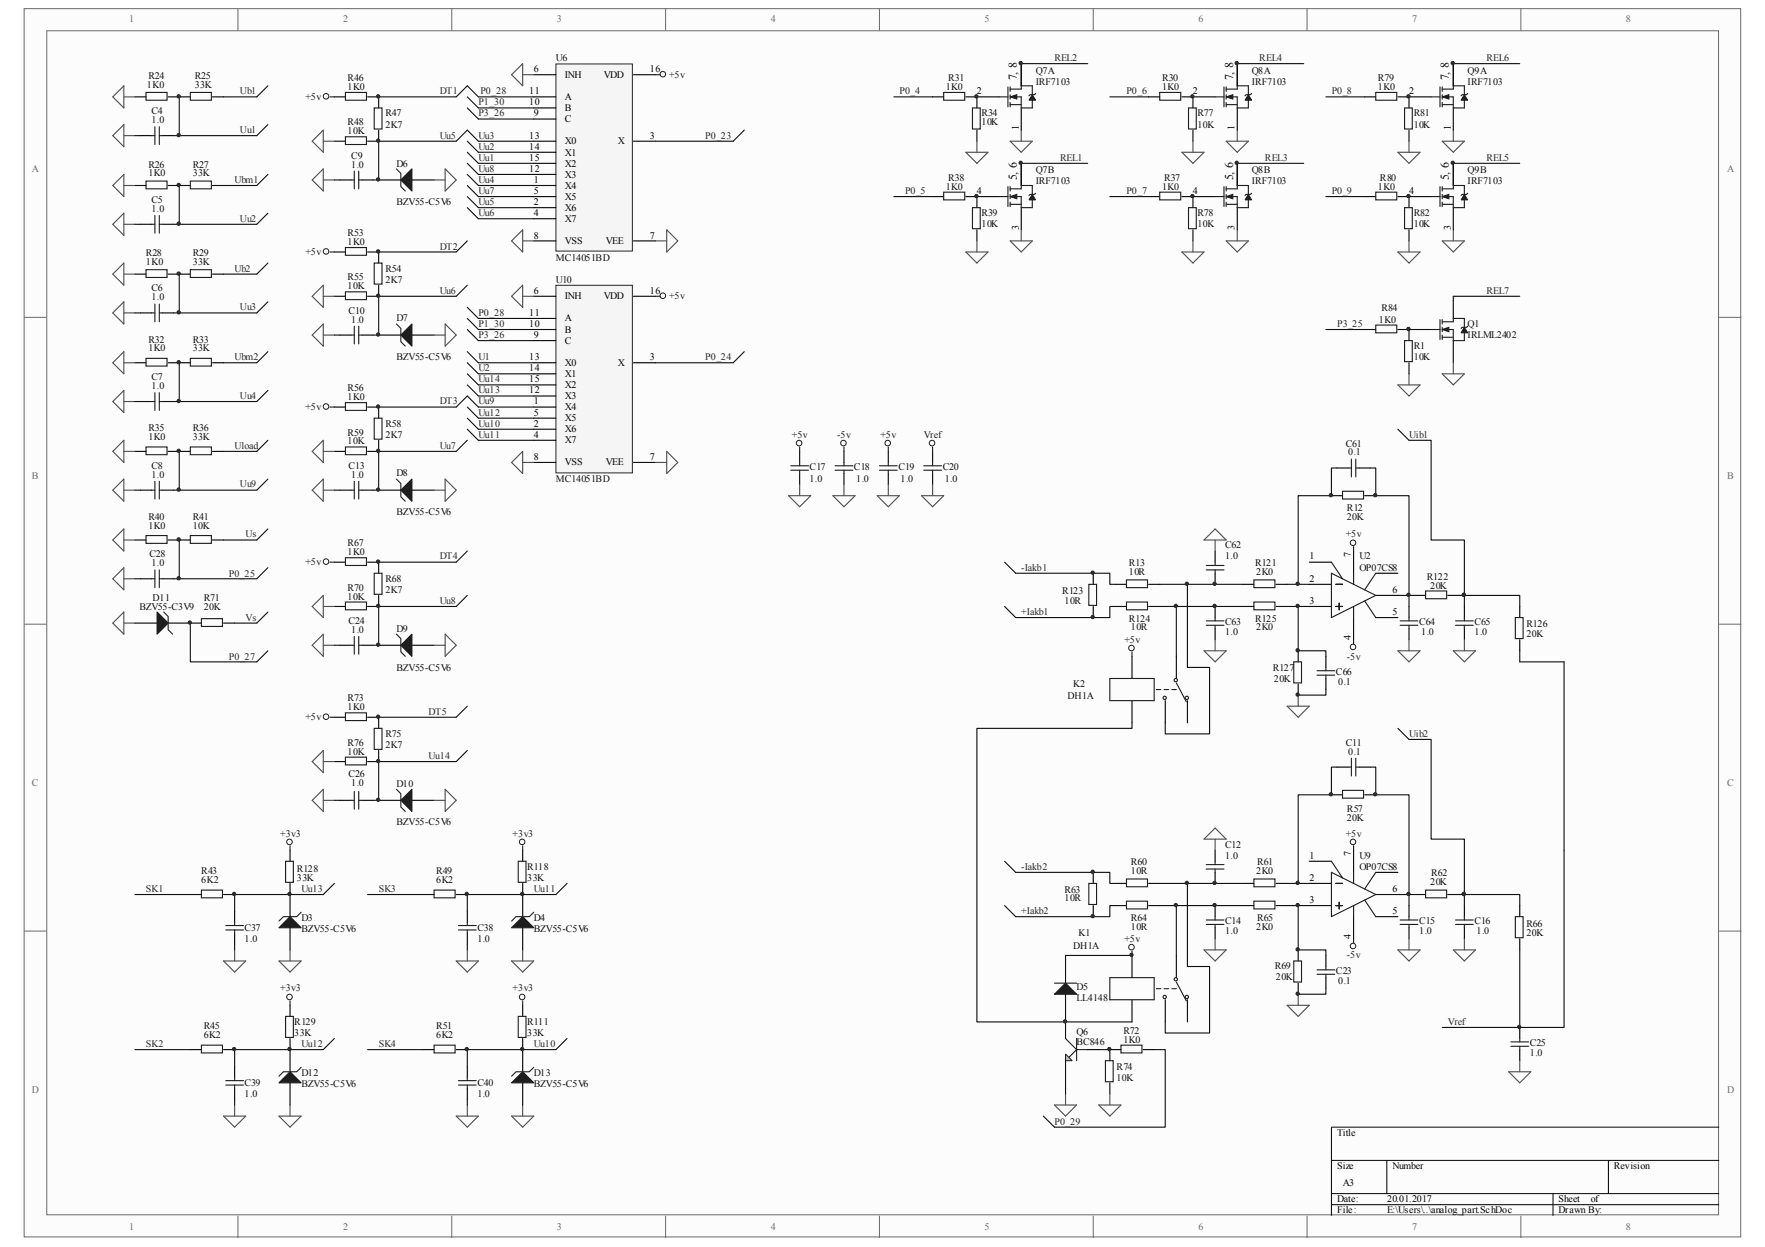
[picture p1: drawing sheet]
<svg xmlns="http://www.w3.org/2000/svg" width="297mm" height="210mm" viewBox="0 0 297 210" stroke-linecap="round" stroke-linejoin="round" font-family="sans-serif">
<path d="M4.1 1.5h288.8v206.7h-288.8z" fill="#fcfcfc"/>
<path d="M4.1 1.5h288.8v206.7h-288.8z" fill="none" stroke="#6a6a6a" stroke-width=".17"/>
<path d="M8 5.3h281.2v199.2h-281.2z" fill="#fcfcfc"/>
<g fill="none" stroke="#6a6a6a" stroke-width=".17">
<path d="M7.9 5.2h281.3v199.3h-281.3zM40 1.4v3.7M76 1.4v3.7M112 1.4v3.7M148 1.4v3.7M184 1.4v3.7M220 1.4v3.7M256 1.4v3.7M4.1 53.4h3.7M289.3 53.4h3.8M4.1 105.1h3.7M289.3 105.1h3.8"/>
<path d="M4.1 156.7h3.7M289.3 156.7h3.8M40 204.6v3.8M76 204.6v3.8M112 204.6v3.8M148 204.6v3.8M184 204.6v3.8M220 204.6v3.8M256 204.6v3.8"/>
</g>
<path d="M224.1 195.3h65.2M233.4 195.3v5.6M270.7 195.3v5.6M289.3 189.7h-65.2v14.9M224.1 200.9h65.2M224.1 202.8h65.2M261.4 200.9v3.7" fill="none" stroke="#000" stroke-width=".17"/>
<g fill="none" stroke="#000" stroke-width=".19">
<path d="M22.7 16.3h1.9M28.3 16.3h3.7M35.8 16.3h1.8M23.6 22.8h1.9M27.4 22.8h1.8M224.1 133.8h1.8M225 129.1h1.9M228.7 129.1h1.9M229.7 133.8h1.8M184 146.8v1.9M184 152.4v1.9M187.7 148.7h1.9"/>
<path d="M187.7 152.4h1.9M193.3 148.7h1.9M193.3 152.4h1.9M204.5 143.1v1.9M204.5 146.8v1.9M204.5 152.4v1.9M204.5 156.2v1.8M209.2 148.7h1.8M209.2 152.4h1.8M214.8 148.7h1.8M214.8 152.4h1.8M218.5 159.9v1.9"/>
<path d="M220.3 148.7h3.8M220.3 152.4h3.8M220.3 145h3.8M227.8 143.1v3.7M227.8 154.3v3.7M231.5 150.6h3.8M231.5 146.8h3.8M231.5 154.3h3.8M237.1 152.4v1.9M237.1 156.2v1.8M238.1 150.6h1.8M243.6 150.6h1.9"/>
<path d="M246.4 152.4v1.9M246.4 156.2v1.8M255.8 152.4v1.9M255.8 158v1.9M179.3 163.6v1.9M179.3 167.4v1.8M186.8 176.7v1.8M190.5 160.8v3.8M190.5 168.3v3.7M196.1 168.3v3.7M198 160.8v3.8M199.8 168.3v3.7"/>
<path d="M218.5 165.5v1.9M223.1 160.8v1.9M223.1 164.6v1.8M186.8 182.3v1.8"/>
</g>
<g fill="none" stroke="#1c1c1c" stroke-width=".19">
<path d="M24.6 15.6h3.5v1.3h-3.5zM32 15.6h3.6v1.3h-3.6zM25.5 22.8h.6M26.1 21.3v3M26.8 21.3v3M26.8 22.8h.6M225.9 133h3.6v1.3h-3.6zM226.9 129.1h.5M227.4 127.6v3M228.2 127.6v3M228.2 129.1h.5M183.2 148.7h1.3v3.6h-1.3z"/>
<path d="M189.6 151.7h3.5v1.3h-3.5zM189.6 148h3.5v1.3h-3.5zM203 154.9h3M203 155.6h3M203 146.3h3M203 145.5h3M204.5 145v.5M204.5 146.3v.5M204.5 154.3v.6M204.5 155.6v.6M211 148h3.6v1.3h-3.6zM211 151.7h3.6v1.3h-3.6z"/>
<path d="M224.1 146.8l7.4 3.8-7.4 3.7zM224.1 145l1.8 2.8M224.8 148.7h1.1M224.8 152.4h1.1M225.4 151.9v1.1M227.8 142.4v.7M227.8 146.8v1.9M227.8 152.4v1.9M227.8 158v.8M229.7 151.5l1.8 2.8M231.5 146.8l-1.8 2.8M235.6 154.9h3"/>
<path d="M235.6 155.6h3M237.1 154.3v.6M237.1 155.6v.6M239.9 149.8h3.6v1.3h-3.6zM245 154.9h2.9M245 155.6h2.9M246.4 154.3v.6M246.4 155.6v.6M255 154.3h1.3v3.5h-1.3zM177.5 165.5h3.7M186 178.5h1.3v3.6h-1.3zM186.8 164.6h7.4v3.7h-7.4z"/>
<path d="M190.5 160.1v.7M194.6 166.4h.8M195.9 166.4h.8M197.2 166.4h.8M198 165.3l1.6 3.2M217.7 161.8h1.3v3.5h-1.3zM221.6 164h3M221.6 163.3h3M223.1 162.7v.6M223.1 164v.6"/>
<circle cx="196" cy="167.8" r=".28"/>
<circle cx="197.9" cy="164.8" r=".28"/>
<circle cx="199.7" cy="167.8" r=".28"/>
</g>
<g fill="none" stroke="#4c4c4c" stroke-width=".19">
<path d="M19 22.8l1.8-1.8v3.7zM20.8 22.8h1.9M204.5 139.4l1.9 1.8h-3.8zM202.6 159.9h3.8l-1.9 1.9zM204.5 141.2v1.9M204.5 158v1.9M235.3 159.9h3.7l-1.9 1.9zM237.1 158v1.9M244.6 159.9h3.7l-1.9 1.9zM246.4 158v1.9M216.6 169.2h3.7l-1.8 1.9zM218.5 167.4v1.8"/>
<path d="M184.9 186h3.7l-1.8 1.9zM186.8 184.1v1.9"/>
</g>
<path d="M37.6 16.3h5.6M22.7 22.8h.9M45.1 21l-1.9 1.8M169.1 145l1.8 1.8h15.9v1.9h.9M169.1 152.4l1.8 1.9h15.9v-1.9h.9M198 152.4v8.4M199.8 148.7v14h3.8v11.2h-7.5v-1.9M216.6 152.4h3.7M216.6 148.7h3.7M235.3 150.6h2.8M179.3 172h11.2M190.5 160.8h-11.2v2.8" fill="none" stroke="#0e0e0e" stroke-width=".19"/>
<g fill="none" stroke="#1c1c1c" stroke-width=".17">
<circle cx="190.4" cy="159.4" r=".47"/>
<circle cx="227.7" cy="159.2" r=".47"/>
<circle cx="227.7" cy="141.7" r=".47"/>
</g>
<circle cx="246.4" cy="150.5" r=".28" fill="#262626" stroke="#262626" stroke-width=".17"/>
<path d="M177.5 167.4l1.8-1.9 1.9 1.9z" fill="#1c1c1c" stroke="#1c1c1c" stroke-width=".19"/>
<path d="M179.3 177.4l1.1 1.1h-1.1z" fill-rule="evenodd" fill="#c0c0c0" stroke="#1c1c1c" stroke-width=".17"/>
<g fill="none" stroke="#1c1c1c" stroke-width=".19">
<path d="M24.6 30.5h3.5v1.3h-3.5zM25.5 37.8h.6M26.1 36.3v2.9M26.8 36.3v2.9M26.8 37.8h.6M32 30.5h3.6v1.3h-3.6zM24.6 45.4h3.5v1.3h-3.5zM25.5 52.7h.6M26.1 51.2v3M26.8 51.2v3M26.8 52.7h.6M32 45.4h3.6v1.3h-3.6z"/>
<path d="M24.6 60.3h3.5v1.3h-3.5zM25.5 67.6h.6M26.1 66.1v3M26.8 66.1v3M26.8 67.6h.6M32 60.3h3.6v1.3h-3.6zM133.1 78.4h3M133.1 79.2h3M134.6 75.2v.8M134.6 77.8v.6M134.6 79.2v.5M140.5 78.4h3"/>
<path d="M140.5 79.2h3M142 75.2v.8M142 77.8v.6M142 79.2v.5M24.6 90.2h3.5v1.3h-3.5zM32 90.2h3.6v1.3h-3.6zM27.6 103l.7 .8v2.2l.7 .7M33.9 104.1h3.5v1.3h-3.5zM179.3 174.8l1.9 1.9M181.2 176.7l-1.3 1.3M181.2 174.8v3.7M181.2 176.7h1.9"/>
<path d="M188.6 175.9h3.6v1.3h-3.6z"/>
</g>
<g fill="none" stroke="#000" stroke-width=".19">
<path d="M22.7 31.2h1.9M23.6 37.8h1.9M27.4 37.8h1.8M28.3 31.2h3.7M35.8 31.2h1.8M22.7 46.1h1.9M23.6 52.7h1.9M27.4 52.7h1.8M28.3 46.1h3.7M35.8 46.1h1.8M22.7 61.1h1.9M23.6 67.6h1.9"/>
<path d="M27.4 67.6h1.8M28.3 61.1h3.7M35.8 61.1h1.8M134.6 76v1.8M134.6 79.7v1.9M142 76v1.8M142 79.7v1.9M22.7 90.9h1.9M28.3 90.9h3.7M35.8 90.9h1.8M22.7 104.9h3.7M28.3 104.9h5.6"/>
<path d="M37.6 104.9h1.9M179.3 172.9v1.9M179.3 178.5v1.9M183.1 176.7h1.8M186.8 176.7h1.8M192.4 176.7h1.8"/>
</g>
<g fill="none" stroke="#0e0e0e" stroke-width=".19">
<path d="M30.2 16.3v6.5M45.1 14.4l-1.9 1.9M22.7 37.8h.9M29.2 22.8h14M30.2 31.2v6.6M45.1 35.9l-1.9 1.9h-14M45.1 29.4l-1.9 1.8h-5.6M22.7 52.7h.9M30.2 46.1v6.6M45.1 50.8l-1.9 1.9h-14M45.1 44.3l-1.9 1.8h-5.6M45.1 59.2l-1.9 1.9h-5.6"/>
<path d="M22.7 67.6h.9M30.2 61.1v6.5M45.1 65.7l-1.9 1.9h-14M30.2 90.9v6.5h13l1.9-1.8M45.1 89l-1.9 1.9h-5.6M32 104.9v6.5h11.2l1.9-1.9M45.1 103l-1.9 1.9h-3.7M225 129.1h-.9v4.7h-5.6v14.9M230.6 129.1h.9v4.7h5.6v18.6M235.3 122.6l1.8 1.9h3.8v16.7h5.5v11.2M195.2 152.4h14M195.2 148.7h14"/>
<path d="M218.5 152.4v7.5h4.6v.9M245.5 150.6h10.3v1.8M179.3 169.2v3.7M184.9 176.7h1.9M194.2 176.7h1.9v13h-18.6l-1.9-1.8M223.1 166.4v1h-4.6M179.3 180.4v3.7"/>
</g>
<g fill="none" stroke="#4c4c4c" stroke-width=".19">
<path d="M19 16.3l1.8-1.9v3.8zM20.8 16.3h1.9M19 31.2l1.8-1.8v3.7zM20.8 35.9v3.7l-1.8-1.8zM20.8 31.2h1.9M20.8 37.8h1.9M19 46.1l1.8-1.8v3.7zM20.8 50.8v3.7l-1.8-1.8zM20.8 59.2v3.7l-1.8-1.8zM20.8 46.1h1.9M20.8 52.7h1.9M19 67.6l1.8-1.9v3.8z"/>
<path d="M20.8 61.1h1.9M20.8 67.6h1.9M20.8 89v3.8l-1.8-1.9zM20.8 90.9h1.9M132.7 83.4h3.7l-1.8 1.9zM134.6 81.6v1.8M140.2 83.4h3.7l-1.9 1.9zM142 81.6v1.8M19 104.9l1.8-1.9v3.7zM20.8 104.9h1.9M177.5 186h3.7l-1.9 1.9zM179.3 184.1v1.9"/>
</g>
<path d="M26.4 103l1.9 1.9-1.9 1.8z" fill="#1c1c1c" stroke="#1c1c1c" stroke-width=".19"/>
<g fill="none" stroke="#1c1c1c" stroke-width=".17">
<circle cx="134.5" cy="74.6" r=".47"/>
<circle cx="141.9" cy="74.6" r=".47"/>
</g>
<g fill="#262626" stroke="#262626" stroke-width=".17">
<circle cx="197.9" cy="152.3" r=".28"/>
<circle cx="199.7" cy="148.6" r=".28"/>
<circle cx="218.4" cy="148.6" r=".28"/>
<circle cx="218.4" cy="152.3" r=".28"/>
</g>
<path d="M93.6 10.9h12.8v31.4h-12.8z" fill="#f5f5f5"/>
<path d="M93.6 10.8h12.8v31.5h-12.8z" fill="none" stroke="#262626" stroke-width=".17"/>
<g fill="none" stroke="#000" stroke-width=".19">
<path d="M56.3 16.3h1.8M61.9 16.3h1.8v1.9M89.8 12.6h3.8M89.8 18.2h3.8M89.8 16.3h3.8M106.6 12.6h3.7M157 16.3h1.8M162.5 16.3h5.6M164.4 16.3v1.9M171.9 10.7v3.7M171.9 18.2v3.7M56.3 23.8h1.8"/>
<path d="M57.2 30.3h1.9M60.9 30.3h1.9M63.7 21.9v1.9h-1.8M63.7 30.3h3.8M69.3 30.3h3.8M89.8 35h3.8M89.8 31.2h3.8M89.8 23.8h3.8M89.8 36.8h3.8M89.8 33.1h3.8M89.8 29.4h3.8M89.8 20h3.8"/>
<path d="M89.8 27.5h3.8M89.8 25.6h3.8M106.6 23.8h3.7M157 33.1h1.8M162.5 33.1h5.6M164.4 21.9v1.9M164.4 33.1v1.9M164.4 38.7v1.8M171.9 27.5v3.7M171.9 35v3.7M56.3 42.4h1.8M56.3 49.9h1.8"/>
<path d="M57.2 56.4h1.9M60.9 56.4h1.9M61.9 42.4h1.8v1.9M63.7 48v1.9h-1.8M63.7 56.4h3.8M69.3 56.4h3.8M89.8 40.5h3.8M106.6 40.5h3.7M22.7 76h1.9M28.3 76h3.7M35.8 76h1.8M56.3 68.5h1.8"/>
<path d="M56.3 76h1.8M61.9 68.5h1.8v1.9M63.7 74.1v1.9h-1.8M149.5 76v1.8M149.5 79.7v1.9M157 76v1.8M157 79.7v1.9M225 78.8h1.9M228.7 78.8h1.9M23.6 82.5h1.9M27.4 82.5h1.8M56.3 94.6h1.8"/>
<path d="M57.2 82.5h1.9M60.9 82.5h1.9M61.9 94.6h1.8v1.9M63.7 82.5h3.8M69.3 82.5h3.8M184 96.5v1.9M187.7 98.4h1.9M193.3 98.4h1.9M204.5 92.8v1.8M204.5 96.5v1.9M209.2 98.4h1.8M214.8 98.4h1.8"/>
<path d="M220.3 94.6h3.8M220.3 98.4h3.8M224.1 83.4h1.8M227.8 92.8v3.7M229.7 83.4h1.8M231.5 96.5h3.8M56.3 102.1h1.8M57.2 108.6h1.9M60.9 108.6h1.9M63.7 100.2v1.9h-1.8M63.7 108.6h3.8M69.3 108.6h3.8"/>
<path d="M184 102.1v1.9M187.7 102.1h1.9M190.5 110.5v3.7M190.5 117.9v3.8M193.3 102.1h1.9M196.1 117.9v3.8M198 110.5v3.7M199.8 117.9v3.8M204.5 102.1v1.9M204.5 105.8v1.9M209.2 102.1h1.8M214.8 102.1h1.8"/>
<path d="M218.5 109.5v1.9M218.5 115.1v1.9M220.3 102.1h3.8M223.1 110.5v1.8M223.1 114.2v1.9M227.8 104v3.7M231.5 100.2h3.8M231.5 104h3.8M237.1 102.1v1.9M237.1 105.8v1.9M238.1 100.2h1.8M243.6 100.2h1.9"/>
<path d="M246.4 102.1v1.9M246.4 105.8v1.9M255.8 102.1v1.9M255.8 107.7v1.8M56.3 120.7h1.8M56.3 128.2h1.8M57.2 134.7h1.9M60.9 134.7h1.9M61.9 120.7h1.8v1.9M63.7 126.3v1.9h-1.8M63.7 134.7h3.8M69.3 134.7h3.8"/>
<path d="M32 150.6h1.9M37.6 150.6h1.9M48.8 143.1v1.9M48.8 148.7v1.9M32 176.7h1.9M37.6 176.7h1.9M48.8 169.2v1.9M48.8 174.8v1.9M255.8 172.9v1.9M255.8 176.7v1.8"/>
</g>
<g fill="none" stroke="#4c4c4c" stroke-width=".19">
<path d="M88 10.7v3.7l-1.9-1.8zM88 12.6h1.8M52.5 30.3l1.9-1.9v3.8zM54.4 21.9v3.7l-1.9-1.8zM54.4 23.8h1.9M54.4 30.3h1.9M73.1 30.3h1.8M74.9 28.4l1.9 1.9-1.9 1.9zM112.2 38.7l1.9 1.8-1.9 1.9zM162.5 25.6h3.8l-1.9 1.9zM164.4 23.8v1.8M170 23.8h3.7l-1.8 1.8z"/>
<path d="M171.9 21.9v1.9M171.9 38.7v1.8M54.4 48v3.7l-1.9-1.8zM54.4 54.5v3.8l-1.9-1.9zM54.4 56.4h1.9M54.4 49.9h1.9M73.1 56.4h1.8M74.9 54.5l1.9 1.9-1.9 1.9zM86.1 40.5l1.9-1.8v3.7zM88 40.5h1.8M110.3 40.5h1.9M162.5 42.4h3.8l-1.9 1.9z"/>
<path d="M164.4 40.5v1.9M170 40.5h3.7l-1.8 1.9zM20.8 76h1.9M20.8 74.1v3.7l-1.8-1.8zM54.4 74.1v3.7l-1.9-1.8zM54.4 76h1.9M19 82.5l1.8-1.9v3.8zM20.8 82.5h1.9M54.4 80.6v3.8l-1.9-1.9zM54.4 82.5h1.9M73.1 82.5h1.8M74.9 80.6l1.9 1.9-1.9 1.9z"/>
<path d="M147.6 83.4h3.8l-1.9 1.9zM149.5 81.6v1.8M155.1 83.4h3.7l-1.8 1.9zM157 81.6v1.8M202.6 90.9l1.9-1.9 1.9 1.9zM204.5 90.9v1.9M52.5 102.1l1.9-1.9v3.8zM54.4 106.7v3.8l-1.9-1.9zM54.4 108.6h1.9M54.4 102.1h1.9M73.1 108.6h1.8M74.9 106.7l1.9 1.9-1.9 1.9z"/>
<path d="M202.6 109.5h3.8l-1.9 1.9zM204.5 107.7v1.8M216.6 118.9h3.7l-1.8 1.8zM218.5 117v1.9M235.3 109.5h3.7l-1.9 1.9zM237.1 107.7v1.8M244.6 109.5h3.7l-1.9 1.9zM246.4 107.7v1.8M54.4 126.3v3.8l-1.9-1.9zM54.4 132.9v3.7l-1.9-1.9zM54.4 134.7h1.9M54.4 128.2h1.9"/>
<path d="M73.1 134.7h1.8M74.9 132.9l1.9 1.8-1.9 1.9zM48.8 159.9v1.9M46.9 161.8h3.8l-1.9 1.8zM255.8 178.5v1.9M253.9 180.4h3.7l-1.8 1.9z"/>
</g>
<g fill="none" stroke="#1c1c1c" stroke-width=".19">
<path d="M55.5 16.3h.8M58.1 15.6h3.6v1.3h-3.6zM63 18.2h1.3v3.5h-1.3zM110.3 12.6h.8M158.8 15.6h3.6v1.3h-3.6zM163.7 18.2h1.3v3.5h-1.3zM168.1 16.3h1.5M169.6 14.6v3.4M170 15h1.9v-.6h1.8v1.5M170 16.3h1.9v1.9h1.8v-1.3M170 14.6v.8M170 15.9v.8"/>
<path d="M170 17.2v.8M170 17.6h1.9M174.3 15.7l-.2 .2h-.7l-.2 .2M58.1 23h3.6v1.3h-3.6zM59.1 30.3h.5M59.6 28.8v3M60.4 28.8v3M60.4 30.3h.5M66.7 28.4l.8 .8v2.2l.7 .8M158.8 32.3h3.6v1.3h-3.6zM163.7 35h1.3v3.5h-1.3zM168.1 33.1h1.5"/>
<path d="M169.6 31.4v3.4M170 31.8h1.9v-.6h1.8v1.5M170 33.1h1.9v1.9h1.8v-1.4M170 34.4h1.9M170 31.4v.8M170 32.7v.8M170 34v.8M174.3 32.5l-.2 .2h-.7l-.2 .2M55.5 42.4h.8M58.1 41.7h3.6v1.3h-3.6zM58.1 49.1h3.6v1.3h-3.6zM59.1 56.4h.5"/>
<path d="M59.6 54.9v3M60.4 54.9v3M60.4 56.4h.5M63 44.3h1.3v3.5h-1.3zM66.7 54.5l.8 .8v2.2l.7 .8M24.6 75.2h3.5v1.3h-3.5zM32 75.2h3.6v1.3h-3.6zM55.5 68.5h.8M58.1 67.8h3.6v1.3h-3.6zM58.1 75.2h3.6v1.3h-3.6zM63 70.4h1.3v3.5h-1.3zM148 78.4h3"/>
<path d="M148 79.2h3M149.5 75.2v.8M149.5 77.8v.6M149.5 79.2v.5M155.5 78.4h2.9M155.5 79.2h2.9M157 75.2v.8M157 77.8v.6M157 79.2v.5M226.9 78.8h.5M227.4 77.3v3M228.2 77.3v3"/>
<path d="M228.2 78.8h.5M25.5 82.5h.6M26.1 81v3M26.8 82.5h.6M26.8 81v3M55.5 94.6h.8M58.1 93.9h3.6v1.3h-3.6zM59.1 82.5h.5M59.6 81v3M60.4 81v3M60.4 82.5h.5M63 96.5h1.3v3.5h-1.3z"/>
<path d="M66.7 80.6l.8 .8v2.2l.7 .8M183.2 98.4h1.3v3.5h-1.3zM189.6 97.6h3.5v1.3h-3.5zM203 95.9h3M203 95.2h3M204.5 94.6v.6M204.5 95.9v.6M211 97.6h3.6v1.3h-3.6zM224.1 96.5l7.4 3.7-7.4 3.8zM224.1 94.6l1.8 2.8M224.8 98.4h1.1M225.9 82.7h3.6v1.3h-3.6z"/>
<path d="M227.8 92v.8M227.8 96.5v1.9M231.5 96.5l-1.8 2.8M239.9 99.5h3.6v1.3h-3.6zM58.1 101.3h3.6v1.3h-3.6zM58.1 120h3.6v1.3h-3.6zM59.1 108.6h.5M59.6 107.1v3M60.4 107.1v3M60.4 108.6h.5M66.7 106.7l.8 .8v2.2l.7 .8M186.8 114.2h7.4v3.7h-7.4z"/>
<path d="M189.6 101.3h3.5v1.3h-3.5zM190.5 109.7v.8M194.6 116.1h.8M195.9 116.1h.8M197.2 116.1h.8M198 115l1.6 3.1M203 104.5h3M203 105.3h3M204.5 104v.5M204.5 105.3v.5M211 101.3h3.6v1.3h-3.6zM217.7 111.4h1.3v3.6h-1.3z"/>
<path d="M221.6 113.6h3M221.6 112.9h3M223.1 112.3v.6M223.1 113.6v.6M224.8 102.1h1.1M225.4 101.5v1.1M227.8 102.1v1.9M227.8 107.7v.7M229.7 101.2l1.8 2.8M235.6 104.5h3M235.6 105.3h3M237.1 104v.5"/>
<path d="M237.1 105.3v.5M245 104.5h2.9M245 105.3h2.9M246.4 104v.5M246.4 105.3v.5M255 104h1.3v3.5h-1.3zM55.5 120.7h.8M58.1 127.4h3.6v1.4h-3.6zM59.1 134.7h.5M59.6 133.2v3M60.4 133.2v3M60.4 134.7h.5"/>
<path d="M63 122.6h1.3v3.5h-1.3zM66.7 132.9l.8 .7v2.2l.7 .8M33.9 149.8h3.5v1.3h-3.5zM48.1 145h1.3v3.5h-1.3zM33.9 175.9h3.5v1.3h-3.5zM48.1 171.1h1.3v3.5h-1.3zM254.3 175.4h3M254.3 176.1h3M255.8 174.8v.6M255.8 176.1v.6"/>
<circle cx="196" cy="117.5" r=".28"/>
<circle cx="197.9" cy="114.5" r=".28"/>
<circle cx="199.7" cy="117.5" r=".28"/>
</g>
<g fill="none" stroke="#0e0e0e" stroke-width=".19">
<path d="M63.7 16.3h13.1l1.8-1.9 1.9 1.9h9.3M78.6 16.3l1.9 1.9h9.3M78.6 18.2l1.9 1.8h9.3M171.9 10.7h11.2M56.3 30.3h.9M78.6 23.8l1.9 1.8h9.3M78.6 25.6l1.9 1.9h9.3M78.6 27.5l1.9 1.9h9.3M78.6 29.4l1.9 1.8h9.3M78.6 31.2l1.9 1.9h9.3M78.6 33.1l1.9 1.9h9.3M78.6 35l1.9 1.8h9.3"/>
<path d="M89.8 23.8h-9.3l-1.9-1.9-1.8 1.9h-13.1v6.5h-.9M125.3 21.9l-1.9 1.9h-13.1M171.9 27.5h11.2M56.3 56.4h.9M78.6 48l-1.8 1.9h-13.1v6.5h-.9M78.6 40.5l-1.8 1.9h-13.1M30.2 76v6.5M45.1 74.1l-1.9 1.9h-5.6M78.6 74.1l-1.8 1.9h-13.1v6.5h-.9M78.6 66.7l-1.8 1.8h-13.1M225 78.8h-.9v4.6h-5.6v15M230.6 78.8h.9v4.6h5.6v18.7"/>
<path d="M235.3 72.3l1.8 1.8h3.8v16.8h5.5v11.2M22.7 82.5h.9M45.1 80.6l-1.9 1.9h-14M56.3 82.5h.9M78.6 92.8l-1.8 1.8h-13.1M169.1 94.6l1.8 1.9h15.9v1.9h.9M195.2 98.4h14M199.8 98.4v13.9h3.8v11.2h-7.5v-1.8M216.6 98.4h3.7M56.3 108.6h.9M78.6 100.2l-1.8 1.9h-13.1v6.5h-.9M78.6 118.9l-1.8 1.8h-13.1"/>
<path d="M169.1 102.1l1.8 1.9h15.9v-1.9h.9M195.2 102.1h14M198 102.1v8.4M216.6 102.1h3.7M218.5 102.1v7.4h4.6v1M223.1 116.1v.9h-4.6M235.3 100.2h2.8M245.5 100.2h10.3v1.9M255.8 109.5v1.9M263.2 111.4v61.5h-7.4M56.3 134.7h.9M78.6 126.3l-1.8 1.9h-13.1v6.5h-.9"/>
<path d="M22.7 150.6h9.3M56.3 148.7l-1.9 1.9h-14.9M22.7 176.7h9.3M56.3 174.8l-1.9 1.9h-14.9"/>
</g>
<g fill="none" stroke="#1c1c1c" stroke-width=".17">
<circle cx="54.9" cy="16.2" r=".47"/>
<circle cx="111.6" cy="12.5" r=".47"/>
<circle cx="54.9" cy="42.3" r=".47"/>
<circle cx="54.9" cy="68.4" r=".47"/>
<circle cx="149.4" cy="74.6" r=".47"/>
<circle cx="156.9" cy="74.6" r=".47"/>
<circle cx="54.9" cy="94.5" r=".47"/>
<circle cx="227.7" cy="91.4" r=".47"/>
<circle cx="190.4" cy="109.1" r=".47"/>
<circle cx="227.7" cy="108.9" r=".47"/>
<circle cx="54.9" cy="120.6" r=".47"/>
</g>
<g fill="#262626" stroke="#262626" stroke-width=".17">
<circle cx="237" cy="150.5" r=".28"/>
<circle cx="246.4" cy="150.5" r=".28"/>
<circle cx="246.4" cy="100.1" r=".28"/>
<circle cx="237" cy="100.1" r=".28"/>
<circle cx="197.9" cy="102" r=".28"/>
<circle cx="199.7" cy="98.3" r=".28"/>
<circle cx="218.4" cy="98.3" r=".28"/>
<circle cx="218.4" cy="102" r=".28"/>
<circle cx="30.1" cy="22.7" r=".28"/>
<circle cx="30.1" cy="37.7" r=".28"/>
<circle cx="30.1" cy="52.6" r=".28"/>
<circle cx="30.1" cy="67.5" r=".28"/>
<circle cx="30.1" cy="82.4" r=".28"/>
</g>
<g fill="#1c1c1c" stroke="#1c1c1c" stroke-width=".19">
<path d="M67.5 82.5l1.8-1.9v3.8z"/>
<path d="M69.3 106.7v3.8l-1.8-1.9z"/>
<path d="M67.5 134.7l1.8-1.8v3.7z"/>
<path d="M67.5 30.3l1.8-1.9v3.8z"/>
<path d="M69.3 54.5v3.8l-1.8-1.9z"/>
</g>
<g fill="#1c1c1c" stroke="#1c1c1c" stroke-width=".17">
<path d="M170 33.1l1.1-.4v.8z"/>
<path d="M173.7 32.7l.6 .9h-1.1z"/>
<path d="M170 16.3l1.1-.4v.8z"/>
<path d="M173.7 15.9l.6 1h-1.1z"/>
</g>
<path d="M93.6 48.1h12.8v31.5h-12.8z" fill="#f5f5f5"/>
<path d="M93.6 48h12.8v31.6h-12.8z" fill="none" stroke="#262626" stroke-width=".17"/>
<g fill="none" stroke="#000" stroke-width=".19">
<path d="M193.3 16.3h1.9M198.9 16.3h5.6M200.8 16.3v1.9M208.2 10.7v3.7M208.2 18.2v3.7M229.7 16.3h1.8M235.3 16.3h5.6M237.1 16.3v1.9M244.6 10.7v3.7M244.6 18.2v3.7M193.3 33.1h1.9M198.9 33.1h5.6"/>
<path d="M200.8 21.9v1.9M200.8 33.1v1.9M200.8 38.7v1.8M208.2 27.5v3.7M208.2 35v3.7M229.7 33.1h1.8M235.3 33.1h5.6M237.1 21.9v1.9M237.1 33.1v1.9M237.1 38.7v1.8M244.6 27.5v3.7M244.6 35v3.7"/>
<path d="M89.8 49.9h3.8M89.8 57.3h3.8M89.8 55.5h3.8M89.8 53.6h3.8M106.6 49.9h3.7M229.7 55.5h1.8M235.3 55.5h5.6M237.1 55.5v1.8M244.6 49.9v3.7M244.6 57.3v3.8M89.8 72.3h3.8M89.8 68.5h3.8"/>
<path d="M89.8 61.1h3.8M89.8 74.1h3.8M89.8 70.4h3.8M89.8 77.8h3.8M89.8 66.7h3.8M89.8 64.8h3.8M89.8 62.9h3.8M106.6 61.1h3.7M106.6 77.8h3.7M237.1 61.1v1.8M23.6 97.4h1.9M27.4 97.4h1.8"/>
<path d="M39.5 153.4v1.8M39.5 157.1v1.9M48.8 150.6v3.7M48.8 156.2v3.7M71.2 150.6h1.9M76.8 150.6h1.8M78.6 153.4v1.8M78.6 157.1v1.9M88 143.1v1.9M88 148.7v5.6M88 156.2v3.7M39.5 179.5v1.8"/>
<path d="M48.8 176.7v3.7M71.2 176.7h1.9M76.8 176.7h1.8M78.6 179.5v1.8M88 169.2v1.9M88 174.8v5.6M39.5 183.2v1.9M48.8 182.3v3.7M78.6 183.2v1.9M88 182.3v3.7"/>
</g>
<g fill="none" stroke="#4c4c4c" stroke-width=".19">
<path d="M198.9 25.6h3.7l-1.8 1.9zM200.8 23.8v1.8M206.4 23.8h3.7l-1.9 1.8zM208.2 21.9v1.9M208.2 38.7v1.8M235.3 25.6h3.7l-1.9 1.9zM237.1 23.8v1.8M242.7 23.8h3.7l-1.8 1.8zM244.6 21.9v1.9M244.6 38.7v1.8M86.1 49.9l1.9-1.9v3.7zM88 49.9h1.8"/>
<path d="M198.9 42.4h3.7l-1.8 1.9zM200.8 40.5v1.9M206.4 40.5h3.7l-1.9 1.9zM235.3 42.4h3.7l-1.9 1.9zM237.1 40.5v1.9M242.7 40.5h3.7l-1.8 1.9zM88 76v3.7l-1.9-1.9zM88 77.8h1.8M110.3 77.8h1.9M112.2 76l1.9 1.8-1.9 1.9zM235.3 64.8h3.7l-1.9 1.9zM237.1 62.9v1.9"/>
<path d="M242.7 62.9h3.7l-1.8 1.9zM244.6 61.1v1.8M19 97.4l1.8-1.8v3.7zM20.8 97.4h1.9M39.5 159.9v1.9M78.6 159.9v1.9M88 159.9v1.9M37.6 161.8h3.8l-1.9 1.8zM76.8 161.8h3.7l-1.9 1.8zM86.1 161.8h3.7l-1.8 1.8zM37.6 187.9h3.8l-1.9 1.8zM39.5 186v1.9"/>
<path d="M46.9 187.9h3.8l-1.9 1.8zM48.8 186v1.9M76.8 187.9h3.7l-1.9 1.8zM78.6 186v1.9M86.1 187.9h3.7l-1.8 1.8zM88 186v1.9"/>
</g>
<g fill="none" stroke="#0e0e0e" stroke-width=".19">
<path d="M150.4 16.3h6.6M186.8 16.3h6.5M208.2 10.7h11.2M223.1 16.3h6.6M244.6 10.7h11.2M150.4 33.1h6.6M186.8 33.1h6.5M208.2 27.5h11.2M223.1 33.1h6.6M244.6 27.5h11.2M78.6 51.7l1.9 1.9h9.3M78.6 53.6l1.9 1.9h9.3"/>
<path d="M78.6 55.5l1.9 1.8h9.3M78.6 59.2l1.9 1.9h9.3M125.3 59.2l-1.9 1.9h-13.1M223.1 55.5h6.6M244.6 49.9h11.2M78.6 61.1l1.9 1.8h9.3M78.6 62.9l1.9 1.9h9.3M78.6 64.8l1.9 1.9h9.3M78.6 66.7l1.9 1.8h9.3M78.6 68.5l1.9 1.9h9.3M78.6 70.4l1.9 1.9h9.3M78.6 72.3l1.9 1.8h9.3"/>
<path d="M22.7 97.4h.9M29.2 97.4h1M255.8 111.4h7.4M190.5 121.7v.9h-26.1v49.4h14.9M39.5 150.6v2.8M39.5 159v.9M61.9 150.6h9.3M78.6 159v.9M95.4 148.7l-1.8 1.9h-15v2.8M255.8 159.9v13h-13.1M39.5 176.7v2.8M61.9 176.7h9.3"/>
<path d="M95.4 174.8l-1.8 1.9h-15v2.8M39.5 185.1v.9M78.6 185.1v.9"/>
</g>
<g fill="none" stroke="#1c1c1c" stroke-width=".17">
<circle cx="111.6" cy="49.8" r=".47"/>
<circle cx="48.7" cy="141.7" r=".47"/>
<circle cx="87.9" cy="141.7" r=".47"/>
<circle cx="48.7" cy="167.8" r=".47"/>
<circle cx="87.9" cy="167.8" r=".47"/>
</g>
<g fill="none" stroke="#1c1c1c" stroke-width=".19">
<path d="M195.2 15.6h3.5v1.3h-3.5zM200 18.2h1.3v3.5h-1.3zM204.5 16.3h1.5M206 14.6v3.4M206.4 15h1.8v-.6h1.9v1.5M206.4 16.3h1.8v1.9h1.9v-1.3M206.4 17.6h1.8M206.4 14.6v.8M206.4 15.9v.8M206.4 17.2v.8M210.6 15.7l-.1 .2h-.8l-.2 .2M231.5 15.6h3.6v1.3h-3.6z"/>
<path d="M236.4 18.2h1.3v3.5h-1.3zM240.9 16.3h1.4M242.3 14.6v3.4M242.7 15h1.9v-.6h1.8v1.5M242.7 16.3h1.9v1.9h1.8v-1.3M242.7 17.6h1.9M242.7 14.6v.8M242.7 15.9v.8M242.7 17.2v.8M247 15.7l-.2 .2h-.7l-.2 .2M195.2 32.3h3.5v1.3h-3.5zM200 35h1.3v3.5h-1.3z"/>
<path d="M204.5 33.1h1.5M206 31.4v3.4M206.4 31.8h1.8v-.6h1.9v1.5M206.4 33.1h1.8v1.9h1.9v-1.4M206.4 31.4v.8M206.4 32.7v.8M206.4 34v.8M206.4 34.4h1.8M210.6 32.5l-.1 .2h-.8l-.2 .2M231.5 32.3h3.6v1.3h-3.6zM236.4 35h1.3v3.5h-1.3zM240.9 33.1h1.4"/>
<path d="M242.3 31.4v3.4M242.7 31.8h1.9v-.6h1.8v1.5M242.7 33.1h1.9v1.9h1.8v-1.4M242.7 31.4v.8M242.7 32.7v.8M242.7 34v.8M242.7 34.4h1.9M247 32.5l-.2 .2h-.7l-.2 .2M110.3 49.9h.8M231.5 54.7h3.6v1.3h-3.6zM236.4 57.3h1.3v3.6h-1.3zM240.9 55.5h1.4"/>
<path d="M242.3 53.8v3.3M242.7 54.2h1.9v-.6h1.8v1.5M242.7 55.5h1.9v1.8h1.8v-1.3M242.7 53.8v.7M242.7 55.1v.7M242.7 56.4v.7M242.7 56.8h1.9M247 54.9l-.2 .2h-.7l-.2 .2M25.5 97.4h.6M26.1 95.9v3M26.8 95.9v3M26.8 97.4h.6"/>
<path d="M38 156.5h3M38 155.8h3M39.5 155.2v.6M39.5 156.5v.6M48.8 142.4v.7M50.7 153.6l-.8 .7h-2.2l-.8 .7M73.1 149.8h3.5v1.3h-3.5zM77.2 156.5h2.9M77.2 155.8h2.9M78.6 155.2v.6M78.6 156.5v.6M87.2 145h1.3v3.5h-1.3z"/>
<path d="M88 142.4v.7M89.8 153.6l-.7 .7h-2.3l-.7 .7M48.8 168.5v.7M50.7 179.7l-.8 .7h-2.2l-.8 .8M73.1 175.9h3.5v1.3h-3.5zM87.2 171.1h1.3v3.5h-1.3zM88 168.5v.7M89.8 179.7l-.7 .7h-2.3l-.7 .8M38 182.6h3M38 181.9h3M39.5 181.3v.6M39.5 182.6v.6"/>
<path d="M77.2 182.6h2.9M77.2 181.9h2.9M78.6 181.3v.6M78.6 182.6v.6"/>
</g>
<g fill="#1c1c1c" stroke="#1c1c1c" stroke-width=".17">
<path d="M242.7 16.3l1.1-.4v.8z"/>
<path d="M246.4 15.9l.6 1h-1.1z"/>
<path d="M206.4 16.3l1.1-.4v.8z"/>
<path d="M210.1 15.9l.5 1h-1.1z"/>
<path d="M242.7 33.1l1.1-.4v.8z"/>
<path d="M246.4 32.7l.6 .9h-1.1z"/>
<path d="M206.4 33.1l1.1-.4v.8z"/>
<path d="M210.1 32.7l.5 .9h-1.1z"/>
<path d="M242.7 55.5l1.1-.4v.7z"/>
<path d="M246.4 55.1l.6 .9h-1.1z"/>
</g>
<g fill="#262626" stroke="#262626" stroke-width=".17">
<circle cx="179.2" cy="171.9" r=".28"/>
<circle cx="30.1" cy="97.3" r=".28"/>
<circle cx="204.4" cy="148.6" r=".28"/>
<circle cx="204.4" cy="152.3" r=".28"/>
<circle cx="255.7" cy="172.9" r=".28"/>
<circle cx="204.4" cy="98.3" r=".28"/>
<circle cx="204.4" cy="102" r=".28"/>
<circle cx="63.6" cy="30.2" r=".28"/>
<circle cx="63.6" cy="56.3" r=".28"/>
<circle cx="63.6" cy="82.4" r=".28"/>
<circle cx="63.6" cy="108.5" r=".28"/>
<circle cx="63.6" cy="134.6" r=".28"/>
<circle cx="31.9" cy="104.8" r=".28"/>
<circle cx="190.4" cy="160.7" r=".28"/>
<circle cx="164.3" cy="16.2" r=".28"/>
<circle cx="171.8" cy="10.6" r=".28"/>
<circle cx="164.3" cy="33" r=".28"/>
<circle cx="171.8" cy="27.4" r=".28"/>
<circle cx="200.7" cy="16.2" r=".28"/>
<circle cx="208.1" cy="10.6" r=".28"/>
<circle cx="200.7" cy="33" r=".28"/>
<circle cx="208.1" cy="27.4" r=".28"/>
<circle cx="237" cy="16.2" r=".28"/>
<circle cx="244.5" cy="10.6" r=".28"/>
<circle cx="237" cy="33" r=".28"/>
<circle cx="244.5" cy="27.4" r=".28"/>
<circle cx="231.4" cy="83.3" r=".28"/>
<circle cx="224" cy="83.3" r=".28"/>
<circle cx="30.1" cy="16.2" r=".28"/>
<circle cx="30.1" cy="31.1" r=".28"/>
<circle cx="30.1" cy="46.1" r=".28"/>
<circle cx="30.1" cy="61" r=".28"/>
<circle cx="30.1" cy="75.9" r=".28"/>
<circle cx="30.1" cy="90.8" r=".28"/>
<circle cx="63.6" cy="16.2" r=".28"/>
<circle cx="63.6" cy="23.7" r=".28"/>
<circle cx="63.6" cy="42.3" r=".28"/>
<circle cx="63.6" cy="49.8" r=".28"/>
<circle cx="63.6" cy="68.4" r=".28"/>
<circle cx="231.4" cy="133.7" r=".28"/>
<circle cx="224" cy="133.7" r=".28"/>
<circle cx="63.6" cy="75.9" r=".28"/>
<circle cx="183.9" cy="146.7" r=".28"/>
<circle cx="183.9" cy="154.2" r=".28"/>
<circle cx="63.6" cy="94.5" r=".28"/>
<circle cx="63.6" cy="102" r=".28"/>
<circle cx="218.4" cy="159.8" r=".28"/>
<circle cx="218.4" cy="167.3" r=".28"/>
<circle cx="186.7" cy="176.6" r=".28"/>
<circle cx="63.6" cy="120.6" r=".28"/>
<circle cx="63.6" cy="128.1" r=".28"/>
<circle cx="183.9" cy="96.4" r=".28"/>
<circle cx="183.9" cy="103.9" r=".28"/>
<circle cx="218.4" cy="109.5" r=".28"/>
<circle cx="218.4" cy="116.9" r=".28"/>
<circle cx="39.4" cy="150.5" r=".28"/>
<circle cx="48.7" cy="150.5" r=".28"/>
<circle cx="39.4" cy="176.6" r=".28"/>
<circle cx="48.7" cy="176.6" r=".28"/>
<circle cx="78.5" cy="150.5" r=".28"/>
<circle cx="87.9" cy="150.5" r=".28"/>
<circle cx="78.6" cy="176.6" r=".28"/>
<circle cx="87.9" cy="176.6" r=".28"/>
<circle cx="237" cy="55.4" r=".28"/>
</g>
<g fill="#1c1c1c" stroke="#1c1c1c" stroke-width=".19">
<path d="M48.8 154.3l1.9 1.9h-3.8z"/>
<path d="M48.8 180.4l1.9 1.9h-3.8z"/>
<path d="M88 154.3l1.8 1.9h-3.7z"/>
<path d="M88 180.4l1.8 1.9h-3.7z"/>
</g>
<g font-size="2" fill="#0a0a0a">
<text x="171.1" y="13.5" transform="rotate(-90 171.1 13.5)">7, 8</text>
<text x="207.5" y="13.5" transform="rotate(-90 207.5 13.5)">7, 8</text>
<text x="243.8" y="13.5" transform="rotate(-90 243.8 13.5)">7, 8</text>
<text x="171.1" y="30.3" transform="rotate(-90 171.1 30.3)">5, 6</text>
<text x="207.5" y="30.3" transform="rotate(-90 207.5 30.3)">5, 6</text>
<text x="243.8" y="30.3" transform="rotate(-90 243.8 30.3)">5, 6</text>
</g>
<g font-size="1.7" fill="#696969">
<text x="21.8" y="3.7">1</text>
<text x="57.7" y="3.7">2</text>
<text x="93.7" y="3.7">3</text>
<text x="129.7" y="3.7">4</text>
<text x="165.7" y="3.7">5</text>
<text x="201.7" y="3.7">6</text>
<text x="237.7" y="3.7">7</text>
<text x="273.6" y="3.7">8</text>
<text x="5.3" y="29">A</text>
<text x="290.7" y="29">A</text>
<text x="5.3" y="80.6">B</text>
<text x="290.7" y="80.6">B</text>
<text x="5.3" y="132.3">C</text>
<text x="290.7" y="132.3">C</text>
<text x="5.3" y="183.9">D</text>
<text x="290.7" y="183.9">D</text>
<text x="21.8" y="207">1</text>
<text x="57.7" y="207">2</text>
<text x="93.7" y="207">3</text>
<text x="129.7" y="207">4</text>
<text x="165.7" y="207">5</text>
<text x="201.7" y="207">6</text>
<text x="237.7" y="207">7</text>
<text x="273.6" y="207">8</text>
</g>
<g font-size="1.7" fill="#0e0e0e">
<text x="93.6" y="10.3">U6</text>
<text x="24.7" y="14.7">1K0</text>
<text x="25" y="13.3">R24</text>
<text x="32.8" y="14.7">33K</text>
<text x="32.8" y="13.3">R25</text>
<text x="58.5" y="15.2">1K0</text>
<text x="58.5" y="13.6">R46</text>
<text x="159.2" y="15.2">1K0</text>
<text x="159.6" y="13.6">R31</text>
<text x="174.3" y="14.2">IRF7103</text>
<text x="174.3" y="12.4">Q7A</text>
<text x="195.6" y="15.2">1K0</text>
<text x="195.6" y="13.6">R30</text>
<text x="210.7" y="14.2">IRF7103</text>
<text x="210.7" y="12.4">Q8A</text>
<text x="231.9" y="15.2">1K0</text>
<text x="231.9" y="13.6">R79</text>
<text x="247" y="14.2">IRF7103</text>
<text x="247" y="12.4">Q9A</text>
<text x="25.5" y="20.8">1.0</text>
<text x="25.5" y="19.2">C4</text>
<text x="58.5" y="22.6">10K</text>
<text x="58.5" y="21.1">R48</text>
<text x="64.9" y="21.5">2K7</text>
<text x="64.9" y="19.6">R47</text>
<text x="165.2" y="21.1">10K</text>
<text x="165.2" y="19.6">R34</text>
<text x="201.5" y="21.5">10K</text>
<text x="201.5" y="19.6">R77</text>
<text x="237.9" y="21.5">10K</text>
<text x="237.9" y="19.6">R81</text>
<text x="25" y="29.6">1K0</text>
<text x="25" y="28.2">R26</text>
<text x="32.4" y="29.6">33K</text>
<text x="32.4" y="28.2">R27</text>
<text x="59.1" y="28.2">1.0</text>
<text x="59.1" y="26.7">C9</text>
<text x="66.7" y="28">D6</text>
<text x="174.3" y="29.1">Q7B</text>
<text x="210.7" y="29.1">Q8B</text>
<text x="247" y="29.1">Q9B</text>
<text x="25.5" y="35.7">1.0</text>
<text x="25.5" y="34.1">C5</text>
<text x="66.7" y="34.6">BZV55-C5V6</text>
<text x="159.2" y="31.9">1K0</text>
<text x="159.6" y="30.4">R38</text>
<text x="174.3" y="31">IRF7103</text>
<text x="195.6" y="31.9">1K0</text>
<text x="195.9" y="30.4">R37</text>
<text x="210.7" y="31">IRF7103</text>
<text x="231.9" y="31.9">1K0</text>
<text x="232.2" y="30.4">R80</text>
<text x="247" y="31">IRF7103</text>
<text x="58.5" y="41.2">1K0</text>
<text x="58.5" y="39.7">R53</text>
<text x="165.2" y="38.3">10K</text>
<text x="165.2" y="36.4">R39</text>
<text x="201.5" y="38.3">10K</text>
<text x="201.5" y="36.4">R78</text>
<text x="237.9" y="38.3">10K</text>
<text x="237.9" y="36.4">R82</text>
<text x="24.6" y="44.6">1K0</text>
<text x="24.6" y="43.1">R28</text>
<text x="32.4" y="44.6">33K</text>
<text x="32.4" y="43.1">R29</text>
<text x="58.5" y="47.2">R55</text>
<text x="64.9" y="47.6">2K7</text>
<text x="64.9" y="45.7">R54</text>
<text x="93.6" y="43.9">MC14051BD</text>
<text x="93.6" y="47.6">U10</text>
<text x="25.5" y="50.6">1.0</text>
<text x="25.5" y="49">C6</text>
<text x="58.5" y="48.7">10K</text>
<text x="58.7" y="52.8">C10</text>
<text x="232.5" y="52.4">R84</text>
<text x="25" y="59.1">1K0</text>
<text x="25" y="57.7">R32</text>
<text x="32.4" y="59.1">33K</text>
<text x="32.4" y="57.7">R33</text>
<text x="59.1" y="54.3">1.0</text>
<text x="66.7" y="54.1">D7</text>
<text x="232.1" y="54.3">1K0</text>
<text x="237.9" y="58.8">R1</text>
<text x="247" y="56.9">IRLML2402</text>
<text x="247" y="55">Q1</text>
<text x="25.5" y="65.5">1.0</text>
<text x="25.5" y="64">C7</text>
<text x="58.5" y="65.9">R56</text>
<text x="66.7" y="60.6">BZV55-C5V6</text>
<text x="237.9" y="60.6">10K</text>
<text x="58.5" y="67.3">1K0</text>
<text x="64.9" y="71.8">R58</text>
<text x="25" y="74.1">1K0</text>
<text x="25" y="72.6">R35</text>
<text x="32.4" y="74.1">33K</text>
<text x="32.4" y="72.6">R36</text>
<text x="58.5" y="74.8">10K</text>
<text x="58.5" y="73.3">R59</text>
<text x="64.9" y="73.7">2K7</text>
<text x="226.5" y="75.2">C61</text>
<text x="226.9" y="76.6">0.1</text>
<text x="25.5" y="80.4">1.0</text>
<text x="25.5" y="78.9">C8</text>
<text x="58.7" y="78.9">C13</text>
<text x="59.1" y="80.4">1.0</text>
<text x="66.7" y="80.2">D8</text>
<text x="93.6" y="81.1">MC14051BD</text>
<text x="136.2" y="81.1">1.0</text>
<text x="136.2" y="79.1">C17</text>
<text x="143.7" y="79.1">C18</text>
<text x="144.1" y="81.1">1.0</text>
<text x="151.2" y="79.1">C19</text>
<text x="151.6" y="81.1">1.0</text>
<text x="158.7" y="79.1">C20</text>
<text x="159" y="81.1">1.0</text>
<text x="25" y="89">1K0</text>
<text x="25" y="87.5">R40</text>
<text x="32.4" y="89">10K</text>
<text x="32.4" y="87.5">R41</text>
<text x="66.7" y="86.7">BZV55-C5V6</text>
<text x="226.7" y="87.5">20K</text>
<text x="226.7" y="86">R12</text>
<text x="25.1" y="93.8">C28</text>
<text x="25.5" y="95.3">1.0</text>
<text x="58.5" y="93.5">1K0</text>
<text x="58.5" y="92">R67</text>
<text x="190" y="95.3">R13</text>
<text x="206.2" y="94.2">1.0</text>
<text x="206.2" y="92.3">C62</text>
<text x="211.2" y="95.3">R121</text>
<text x="228.8" y="94.2">U2</text>
<text x="25.7" y="101.1">D11</text>
<text x="34.3" y="101.1">R71</text>
<text x="58.5" y="100.9">10K</text>
<text x="58.5" y="99.4">R70</text>
<text x="64.9" y="99.8">2K7</text>
<text x="64.9" y="98">R68</text>
<text x="178.7" y="100">R123</text>
<text x="179.2" y="101.7">10R</text>
<text x="190" y="96.8">10R</text>
<text x="211.4" y="96.8">2K0</text>
<text x="228.8" y="96.1">OP07CS8</text>
<text x="240.1" y="97.6">R122</text>
<text x="240.7" y="99.1">20K</text>
<text x="23.5" y="102.6">BZV55-C3V9</text>
<text x="34.3" y="102.6">20K</text>
<text x="58.7" y="105">C24</text>
<text x="59.1" y="106.5">1.0</text>
<text x="66.7" y="106.4">D9</text>
<text x="190" y="104.7">R124</text>
<text x="190.3" y="106.1">10R</text>
<text x="206.2" y="106.9">1.0</text>
<text x="206.2" y="105.2">C63</text>
<text x="211.2" y="104.7">R125</text>
<text x="211.4" y="106.1">2K0</text>
<text x="238.8" y="105.2">C64</text>
<text x="239.2" y="106.9">1.0</text>
<text x="248.2" y="106.9">1.0</text>
<text x="248.2" y="105.2">C65</text>
<text x="256.9" y="107.3">20K</text>
<text x="256.9" y="105.6">R126</text>
<text x="66.7" y="112.9">BZV55-C5V6</text>
<text x="214.2" y="112.9">R127</text>
<text x="224.8" y="113.6">C66</text>
<text x="58.5" y="119.6">1K0</text>
<text x="58.5" y="118">R73</text>
<text x="179.7" y="117.7">DH1A</text>
<text x="180.6" y="115.7">K2</text>
<text x="214.4" y="114.7">20K</text>
<text x="225.2" y="115.2">0.1</text>
<text x="58.5" y="125.6">R76</text>
<text x="64.9" y="125.9">2K7</text>
<text x="64.9" y="124.1">R75</text>
<text x="226.5" y="125.6">C11</text>
<text x="58.5" y="127">10K</text>
<text x="58.7" y="130.7">C26</text>
<text x="226.9" y="127">0.1</text>
<text x="59.1" y="132.3">1.0</text>
<text x="66.7" y="132.4">D10</text>
<text x="226.7" y="136.8">R57</text>
<text x="66.7" y="139">BZV55-C5V6</text>
<text x="206.2" y="142.7">C12</text>
<text x="226.7" y="138.2">20K</text>
<text x="33.9" y="148.7">6K2</text>
<text x="33.9" y="147.2">R43</text>
<text x="50" y="148.3">33K</text>
<text x="50" y="146.8">R128</text>
<text x="73.4" y="148.7">6K2</text>
<text x="73.4" y="147.2">R49</text>
<text x="88.7" y="148.3">33K</text>
<text x="88.7" y="146.4">R118</text>
<text x="190.3" y="147.2">10R</text>
<text x="190.3" y="145.6">R60</text>
<text x="206.2" y="144.5">1.0</text>
<text x="211.4" y="147.2">2K0</text>
<text x="211.6" y="145.6">R61</text>
<text x="228.8" y="146.4">OP07CS8</text>
<text x="228.8" y="144.5">U9</text>
<text x="240.7" y="149">20K</text>
<text x="240.9" y="147.5">R62</text>
<text x="50.7" y="155">D3</text>
<text x="89.8" y="155">D4</text>
<text x="179.2" y="151.7">10R</text>
<text x="179.2" y="150.3">R63</text>
<text x="190.3" y="155">R64</text>
<text x="206.2" y="155.5">C14</text>
<text x="211.6" y="155">R65</text>
<text x="238.8" y="155.5">C15</text>
<text x="248.2" y="155.5">C16</text>
<text x="256.9" y="156">R66</text>
<text x="41.1" y="158.5">1.0</text>
<text x="41.1" y="156.6">C37</text>
<text x="50.7" y="156.9">BZV55-C5V6</text>
<text x="80.3" y="158.5">1.0</text>
<text x="80.3" y="156.6">C38</text>
<text x="89.8" y="156.9">BZV55-C5V6</text>
<text x="180.6" y="159.7">DH1A</text>
<text x="181.5" y="157.6">K1</text>
<text x="190.3" y="156.5">10R</text>
<text x="206.2" y="157.2">1.0</text>
<text x="211.4" y="156.5">2K0</text>
<text x="238.8" y="157.2">1.0</text>
<text x="248.5" y="157.2">1.0</text>
<text x="256.9" y="157.6">20K</text>
<text x="181.2" y="166.7">D5</text>
<text x="214.5" y="163.2">R69</text>
<text x="214.7" y="165">20K</text>
<text x="224.8" y="163.9">C23</text>
<text x="225.2" y="165.6">0.1</text>
<text x="34.3" y="173.2">R45</text>
<text x="49.5" y="172.6">R129</text>
<text x="73.4" y="173.2">R51</text>
<text x="88.7" y="172.6">R111</text>
<text x="181.2" y="168.4">LL4148</text>
<text x="34.3" y="174.8">6K2</text>
<text x="49.5" y="174.4">33K</text>
<text x="73.4" y="174.8">6K2</text>
<text x="88.7" y="174.4">33K</text>
<text x="181.2" y="175.9">BC846</text>
<text x="181.2" y="174.2">Q6</text>
<text x="189.1" y="175.5">1K0</text>
<text x="189.1" y="174">R72</text>
<text x="257.5" y="177.7">1.0</text>
<text x="257.5" y="176">C25</text>
<text x="41.1" y="184.7">1.0</text>
<text x="41.1" y="182.8">C39</text>
<text x="50.7" y="183">BZV55-C5V6</text>
<text x="50.7" y="181.1">D12</text>
<text x="80.3" y="184.7">1.0</text>
<text x="80.3" y="182.8">C40</text>
<text x="89.8" y="183">BZV55-C5V6</text>
<text x="89.8" y="181.1">D13</text>
<text x="187.9" y="181.9">10K</text>
<text x="187.9" y="180.2">R74</text>
</g>
<g font-size="1.7" fill="#262626">
<text x="177.5" y="10.3">REL2</text>
<text x="211.9" y="10.3">REL4</text>
<text x="250.2" y="10.3">REL6</text>
<text x="40.4" y="15.8">Ub1</text>
<text x="74" y="15.8">DT1</text>
<text x="80.5" y="17.7">P1_30</text>
<text x="80.9" y="15.8">P0_28</text>
<text x="151.4" y="15.8">P0_4</text>
<text x="189.6" y="15.8">P0_6</text>
<text x="224.1" y="15.8">P0_8</text>
<text x="40.4" y="22.5">Uu1</text>
<text x="74" y="23.4">Uu5</text>
<text x="80.5" y="23.4">Uu3</text>
<text x="80.5" y="19.6">P3_26</text>
<text x="118.7" y="23.4">P0_23</text>
<text x="80.5" y="25.2">Uu2</text>
<text x="80.5" y="27.1">Uu1</text>
<text x="80.5" y="29">Uu8</text>
<text x="178.4" y="27.1">REL1</text>
<text x="212.9" y="27.1">REL3</text>
<text x="250.2" y="27.1">REL5</text>
<text x="39.5" y="30.8">Ubm1</text>
<text x="80.5" y="30.8">Uu4</text>
<text x="80.5" y="32.7">Uu7</text>
<text x="80.5" y="34.6">Uu5</text>
<text x="152.3" y="32.7">P0_5</text>
<text x="189.6" y="32.7">P0_7</text>
<text x="224.1" y="32.7">P0_9</text>
<text x="40.4" y="37.4">Uu2</text>
<text x="80.5" y="36.4">Uu6</text>
<text x="39.5" y="45.7">Ub2</text>
<text x="74" y="42">DT2</text>
<text x="40.4" y="52.3">Uu3</text>
<text x="74" y="49.5">Uu6</text>
<text x="80.5" y="53.2">P0_28</text>
<text x="250.2" y="49.5">REL7</text>
<text x="80.5" y="55">P1_30</text>
<text x="80.5" y="56.9">P3_26</text>
<text x="225" y="55">P3_25</text>
<text x="39.5" y="60.6">Ubm2</text>
<text x="80.5" y="60.6">U1</text>
<text x="80.5" y="62.5">U2</text>
<text x="80.5" y="64.4">Uu14</text>
<text x="118.7" y="60.6">P0_24</text>
<text x="40.4" y="67.2">Uu4</text>
<text x="74" y="68.1">DT3</text>
<text x="80.5" y="66.2">Uu13</text>
<text x="80.5" y="68.1">Uu9</text>
<text x="80.5" y="69.9">Uu12</text>
<text x="80.5" y="71.8">Uu10</text>
<text x="39.5" y="75.5">Uload</text>
<text x="74" y="75.5">Uu7</text>
<text x="80.5" y="73.7">Uu11</text>
<text x="237.2" y="73.7">Uib1</text>
<text x="40.4" y="82.1">Uu9</text>
<text x="41.3" y="90.4">Us</text>
<text x="74" y="94.2">DT4</text>
<text x="38.5" y="97">P0_25</text>
<text x="74" y="101.7">Uu8</text>
<text x="171.9" y="96.1">-Iakb1</text>
<text x="41.3" y="104.5">Vs</text>
<text x="171.9" y="103.6">+Iakb1</text>
<text x="38.5" y="111">P0_27</text>
<text x="72.1" y="120.3">DT5</text>
<text x="237.2" y="124.1">Uib2</text>
<text x="72.1" y="127.8">Uu14</text>
<text x="171.9" y="146.4">-Iakb2</text>
<text x="24.6" y="150.1">SK1</text>
<text x="50.7" y="150.1">Uu13</text>
<text x="63.8" y="150.1">SK3</text>
<text x="89.8" y="150.1">Uu11</text>
<text x="171.9" y="153.9">+Iakb2</text>
<text x="243.7" y="172.6">Vref</text>
<text x="24.6" y="176.3">SK2</text>
<text x="50.7" y="176.3">Uu12</text>
<text x="63.8" y="176.3">SK4</text>
<text x="89.8" y="176.3">Uu10</text>
<text x="177.5" y="189.3">P0_29</text>
</g>
<g font-size="1.7" fill="#1c1c1c">
<text x="51.4" y="16.8">+5v</text>
<text x="112.6" y="13.1">+5v</text>
<text x="51.4" y="42.9">+5v</text>
<text x="112.6" y="50.4">+5v</text>
<text x="51.4" y="69">+5v</text>
<text x="133.3" y="73.7">+5v</text>
<text x="140.9" y="73.7">-5v</text>
<text x="148.2" y="73.7">+5v</text>
<text x="155.4" y="73.7">Vref</text>
<text x="51.4" y="95.2">+5v</text>
<text x="226.5" y="90.4">+5v</text>
<text x="189.2" y="108.2">+5v</text>
<text x="226.7" y="111">-5v</text>
<text x="51.4" y="121.3">+5v</text>
<text x="47.2" y="140.8">+3v3</text>
<text x="86.3" y="140.8">+3v3</text>
<text x="226.5" y="140.8">+5v</text>
<text x="189.2" y="158.5">+5v</text>
<text x="226.7" y="161.3">-5v</text>
<text x="47.2" y="166.9">+3v3</text>
<text x="86.3" y="166.9">+3v3</text>
</g>
<g font-size="1.7">
<text x="89.1" y="17.7">10</text>
<text x="89.1" y="15.8">11</text>
<text x="89.8" y="12.1">6</text>
<text x="95.1" y="13.1">INH</text>
<text x="95.1" y="16.8">A</text>
<text x="101.6" y="13.1">VDD</text>
<text x="109.4" y="12.1">16</text>
<text x="164.4" y="15.8">2</text>
<text x="200.7" y="15.8">2</text>
<text x="237.2" y="15.8">2</text>
<text x="89.1" y="23.4">13</text>
<text x="89.8" y="19.6">9</text>
<text x="95.1" y="20.6">C</text>
<text x="95.1" y="18.6">B</text>
<text x="109.4" y="23.4">3</text>
<text x="171.4" y="21.9" transform="rotate(-90 171.4 21.9)">1</text>
<text x="207.8" y="21.9" transform="rotate(-90 207.8 21.9)">1</text>
<text x="244.2" y="21.9" transform="rotate(-90 244.2 21.9)">1</text>
<text x="89.1" y="29">12</text>
<text x="89.1" y="27.1">15</text>
<text x="89.1" y="25.2">14</text>
<text x="95.1" y="24.3">X0</text>
<text x="95.1" y="29.9">X3</text>
<text x="95.1" y="28">X2</text>
<text x="95.1" y="26.2">X1</text>
<text x="104" y="24.3">X</text>
<text x="89.8" y="34.6">2</text>
<text x="89.8" y="30.8">1</text>
<text x="89.8" y="32.7">5</text>
<text x="95.1" y="35.5">X6</text>
<text x="95.1" y="31.8">X4</text>
<text x="95.1" y="33.6">X5</text>
<text x="164.4" y="32.7">4</text>
<text x="200.7" y="32.7">4</text>
<text x="237.2" y="32.7">4</text>
<text x="89.8" y="36.4">4</text>
<text x="89.8" y="40.1">8</text>
<text x="95.1" y="37.4">X7</text>
<text x="95.1" y="41.1">VSS</text>
<text x="101.9" y="41.1">VEE</text>
<text x="109.4" y="40.1">7</text>
<text x="171.4" y="38.7" transform="rotate(-90 171.4 38.7)">3</text>
<text x="207.8" y="38.7" transform="rotate(-90 207.8 38.7)">3</text>
<text x="244.2" y="38.7" transform="rotate(-90 244.2 38.7)">3</text>
<text x="89.1" y="53.2">11</text>
<text x="89.8" y="49.5">6</text>
<text x="95.1" y="50.4">INH</text>
<text x="101.6" y="50.4">VDD</text>
<text x="109.4" y="49.5">16</text>
<text x="89.1" y="55">10</text>
<text x="89.8" y="56.9">9</text>
<text x="95.1" y="57.8">C</text>
<text x="95.1" y="56">B</text>
<text x="95.1" y="54.1">A</text>
<text x="89.1" y="60.6">13</text>
<text x="89.1" y="64.4">15</text>
<text x="89.1" y="62.5">14</text>
<text x="95.1" y="61.6">X0</text>
<text x="95.1" y="65.3">X2</text>
<text x="95.1" y="63.4">X1</text>
<text x="104" y="61.6">X</text>
<text x="109.4" y="60.6">3</text>
<text x="89.1" y="66.2">12</text>
<text x="89.8" y="71.8">2</text>
<text x="89.8" y="68.1">1</text>
<text x="89.8" y="69.9">5</text>
<text x="95.1" y="69">X4</text>
<text x="95.1" y="70.9">X5</text>
<text x="95.1" y="67.2">X3</text>
<text x="89.8" y="73.7">4</text>
<text x="89.8" y="77.4">8</text>
<text x="95.1" y="72.7">X6</text>
<text x="95.1" y="74.6">X7</text>
<text x="109.4" y="77.4">7</text>
<text x="95.1" y="78.3">VSS</text>
<text x="101.9" y="78.3">VEE</text>
<text x="220.4" y="94.2">1</text>
<text x="227.3" y="93.7" transform="rotate(-90 227.3 93.7)">7</text>
<text x="220.4" y="98">2</text>
<text x="220.4" y="101.7">3</text>
<text x="234.4" y="99.8">6</text>
<text x="227.3" y="107.7" transform="rotate(-90 227.3 107.7)">4</text>
<text x="234.4" y="103.6">5</text>
<text x="220.4" y="148.3">2</text>
<text x="220.4" y="144.5">1</text>
<text x="227.3" y="144" transform="rotate(-90 227.3 144)">7</text>
<text x="220.4" y="152">3</text>
<text x="234.4" y="153.9">5</text>
<text x="234.4" y="150.1">6</text>
<text x="227.3" y="158" transform="rotate(-90 227.3 158)">4</text>
<text x="225" y="191.2">Title</text>
<text x="225" y="196.8">Size</text>
<text x="234.4" y="196.8">Number</text>
<text x="271.6" y="196.8">Revision</text>
<text x="225" y="202.4">Date:</text>
<text x="226" y="199.6">A3</text>
<text x="233.4" y="202.4">20.01.2017</text>
<text x="262.3" y="202.4">Sheet</text>
<text x="267.7" y="202.4">of</text>
<text x="225" y="204.2">File:</text>
<text x="233.4" y="204.2">E:\Users\..\analog_part.SchDoc</text>
<text x="262.3" y="204.2">Drawn By:</text>
</g>
</svg>
